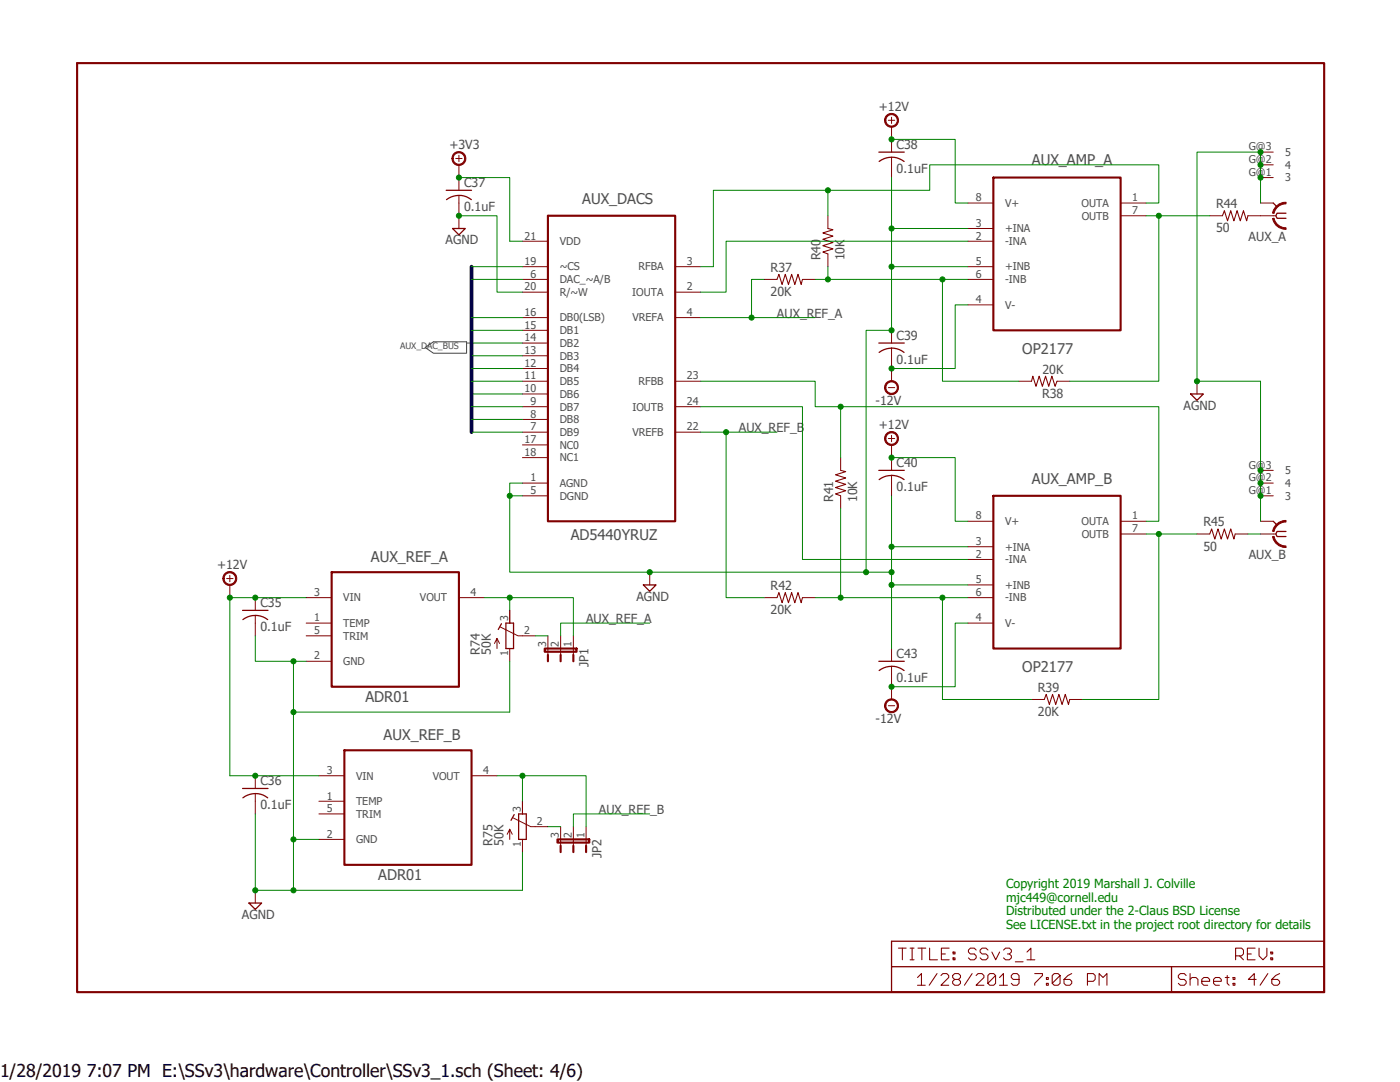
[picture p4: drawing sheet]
<svg xmlns="http://www.w3.org/2000/svg" width="279mm" height="216mm" viewBox="0 0 279 216" stroke-linecap="round" stroke-linejoin="round" font-family="sans-serif">
<path d="M14.9 12.4l249.6 186.1M264.5 12.4l-249.6 186.1" fill="none" stroke="#fff" stroke-width=".2"/>
<path d="M84.9 69.3l1.6-1.1h6.6v2.3h-6.6z" fill="none" stroke="#505050" stroke-width=".21"/>
<path d="M93.1 68.5h1" fill="none" stroke="#505050" stroke-width=".2"/>
<path d="M15.4 12.6h248.9v185.4h-248.9z" fill="none" stroke="#800000" stroke-width=".42"/>
<path d="M233.8 192.9h-55.9v5.1h55.9M233.8 192.9h30.5v5.1h-30.5zM264.3 192.9v-5.1h-86.4v5.1" fill="none" stroke="#800000" stroke-width=".25"/>
<g fill="none" stroke="#800000" stroke-width=".21">
<path d="M179.3 189.2h1.5M180.1 189.2v2.3M181.6 189.2h.8M181.6 191.5h.8M182 189.2v2.3M183.1 195.1l.8-.8v2.3M183.1 196.6h1.6M183.2 189.2h1.6M184 189.2v2.3M185.5 189.2v2.3h1.6M187 194.3l-1.6 2.3M187.8 194.6l.4-.3h.8l.3 .3v.5l-1.5 1.5h1.5"/>
<path d="M187.9 190.4h.8M189.4 189.2h-1.5v2.3h1.5M190.1 194.6l.4-.3h.8l.4 .3v.5l-.4 .3 .4 .4v.4l-.4 .4h-.8l-.4-.4v-.4l.4-.4-.4-.3zM190.2 190h.4v.4h-.4zM190.2 191.1h.4v.4h-.4zM190.5 195.4h.8M194 194.3l-1.5 2.3M194.8 194.6l.4-.3h.8l.4 .3v.5l-1.6 1.5h1.6M194.8 189.6l-.4-.4h-.7l-.4 .4v.4l.4 .4h.7l.4 .3v.4l-.4 .4h-.7l-.4-.4M197.2 189.6l-.4-.4h-.8l-.4 .4v.4l.4 .4h.8l.4 .3v.4l-.4 .4h-.8l-.4-.4M198 190l.7 1.5 .8-1.5M198.7 194.6l-1.6 1.6 .4 .4h.8l.4-.4v-1.6l-.4-.3h-.8l-.4 .3v1.6"/>
<path d="M199.5 195.1l.8-.8v2.3M199.5 196.6h1.5M200.3 189.6l.4-.4h.7l.4 .4v.4l-.4 .4h-.3M201.4 190.4l.4 .3v.4l-.4 .4h-.7l-.4-.4M202.6 191.9h1.6M203.4 195.4h-1.2l-.4-.3v-.5l.4-.3h.8l.4 .3v1.6l-.4 .4h-.8l-.4-.4M205 190l.7-.8v2.3M205 191.5h1.5M206.5 194.3h1.5v.3l-1.5 1.6v.4M208.8 195.1h.4v.3h-.4zM208.8 196.2h.4v.4h-.4zM211.6 194.6l-1.6 1.6 .4 .4h.8l.4-.4v-1.6l-.4-.3h-.8l-.4 .3v1.6"/>
<path d="M213.9 194.3l-.8 .3-.8 .8v.8l.4 .4h.8l.4-.4v-.4l-.4-.4h-1.2M217 195.8h1.2l.4-.4v-.8l-.4-.3h-1.2v2.3M219.4 196.6v-2.3l.7 .8 .8-.8v2.3M236.7 194.6l-.4-.3h-.7l-.4 .3v.5l.4 .3h.7l.4 .4v.4l-.4 .4h-.7l-.4-.4M237.5 195.4l.4-.3h.8l.4 .3v1.2M237.5 194.3v2.3M239.8 195.8h1.6v-.4l-.4-.3h-.8l-.4 .3v.8l.4 .4h.8M242.2 195.8h1.5v-.4l-.3-.3h-.8l-.4 .3v.8l.4 .4h.8M244.5 195.1h.8M244.9 194.6v1.6l.4 .4M246.1 195.1h.4v.3h-.4zM246.1 196.2h.4v.4h-.4z"/>
<path d="M246.6 190.7h1.2l.4-.3v-.8l-.4-.4h-1.2v2.3M247.4 190.7l.8 .8M248.9 190.4h.8M250.5 189.2h-1.6v2.3h1.6M250.7 195.4h-1.6l1.2-1.1v2.3M251.3 189.2v1.5l.8 .8 .7-.8v-1.5M253 194.3l-1.5 2.3M253.6 190h.4v.4h-.4zM253.6 191.1h.4v.4h-.4zM255.4 194.3l-.8 .3-.8 .8v.8l.4 .4h.8l.4-.4v-.4l-.4-.4h-1.2"/>
</g>
<path d="M45.2 115.4h1.3M45.9 114.8v1.3" fill="none" stroke="#800000" stroke-width=".2"/>
<path d="M45 114.3a1.39 1.39 0 0 1 2.1 .5 1.39 1.39 0 0 1-.9 2 1.39 1.39 0 0 1-1.7-1.4h.2a1.14 1.14 0 0 1 1.6-1 1.14 1.14 0 0 1 .3 1.9 1.14 1.14 0 0 1-1.8-.6l-.1-.3h-.2v-.3z" fill-rule="evenodd" fill="#800000"/>
<path d="M254.1 43.1h.5M45 114.3a1.39 1.39 0 0 1 2.1 .5 1.39 1.39 0 0 1-.9 2 1.39 1.39 0 0 1-1.7-1.4h.2a1.14 1.14 0 0 1 1.6-1 1.14 1.14 0 0 1 .3 1.9 1.14 1.14 0 0 1-1.8-.6l-.1-.3h-.2v-.3zM45.9 116.7v2.6" fill="none" stroke="#800000" stroke-width=".2"/>
<path d="M254.1 40.5l.8 .8M256.6 42.5h-1.7l-.3 .6 .3 .5h1.7" fill="none" stroke="#800000" stroke-width=".25"/>
<path d="M254 43.6l.3-.1a2.37 2.37 0 0 0 2.3 1.9l.1 .4a2.68 2.68 0 0 1-2.7-2.2z" fill-rule="evenodd" fill="#800000"/>
<path d="M254 43.6l.3-.1a2.37 2.37 0 0 0 2.3 1.9l.1 .4a2.68 2.68 0 0 1-2.7-2.2z" fill="none" stroke="#800000" stroke-width=".2"/>
<path d="M254.5 41.3a2.63 2.63 0 0 1 2.2-.9l-.1 .3a2.34 2.34 0 0 0-2.3 1.9l-.3-.1z" fill-rule="evenodd" fill="#800000"/>
<g fill="none" stroke="#800000" stroke-width=".2">
<path d="M91 31.6h1.2M91.6 31v1.3M251.6 35.4h2.5M251.6 32.9h2.5M251.6 30.4h2.5M251.6 43.1h2.5M251.6 40.5h2.5M254.5 41.3a2.63 2.63 0 0 1 2.2-.9l-.1 .3a2.34 2.34 0 0 0-2.3 1.9l-.3-.1zM61.1 119.3h5.1M91.6 119.3h5M61.1 124.3h5.1M61.1 126.9h5.1"/>
<path d="M61.1 132h5.1M63.6 154.8h5.1M63.6 159.9h5.1M94.1 154.8h5.1M50.9 177.7v2.5M63.6 162.4h5.1M63.6 167.5h5.1"/>
</g>
<path d="M49.7 180.2h2.5l-1.3 1.3z" fill="none" stroke="#800000" stroke-width=".25"/>
<path d="M66.2 114.2h25.4v22.8h-25.4zM68.7 149.7h25.4v22.9h-25.4z" fill="none" stroke="#800000" stroke-width=".42"/>
<path d="M90.7 30.5a1.4 1.4 0 0 1 2.1 .5 1.4 1.4 0 0 1-.9 2 1.4 1.4 0 0 1-1.7-1.4h.2a1.15 1.15 0 0 1 1.7-.9 1.15 1.15 0 0 1 .2 1.9 1.15 1.15 0 0 1-1.8-.7l-.1-.3h-.2v-.3z" fill-rule="evenodd" fill="#800000"/>
<path d="M90.7 30.5a1.4 1.4 0 0 1 2.1 .5 1.4 1.4 0 0 1-.9 2 1.4 1.4 0 0 1-1.7-1.4h.2a1.15 1.15 0 0 1 1.7-.9 1.15 1.15 0 0 1 .2 1.9 1.15 1.15 0 0 1-1.8-.7l-.1-.3h-.2v-.3zM91.6 32.9v2.5M193.2 104h5M193.2 109.1h5M193.2 111.6h5M193.2 116.7h5M193.2 119.3h5M223.6 104h5.1M223.6 106.6h5.1M254.1 106.6h.5M193.2 124.3h5" fill="none" stroke="#800000" stroke-width=".2"/>
<path d="M198.2 98.9h25.4v30.5h-25.4z" fill="none" stroke="#800000" stroke-width=".42"/>
<path d="M254.1 104l.8 .8M256.6 106h-1.7l-.3 .6 .3 .5h1.7" fill="none" stroke="#800000" stroke-width=".25"/>
<path d="M254 107.1l.3-.1a2.38 2.38 0 0 0 2.3 1.9l.1 .3a2.67 2.67 0 0 1-2.7-2.1z" fill-rule="evenodd" fill="#800000"/>
<path d="M254 107.1l.3-.1a2.38 2.38 0 0 0 2.3 1.9l.1 .3a2.67 2.67 0 0 1-2.7-2.1z" fill="none" stroke="#800000" stroke-width=".2"/>
<path d="M254.5 104.8a2.69 2.69 0 0 1 2.2-.9l-.1 .3a2.39 2.39 0 0 0-2.3 1.9l-.3-.1z" fill-rule="evenodd" fill="#800000"/>
<path d="M177.3 24h1.3M177.9 23.4v1.2M251.6 98.9h2.5M251.6 96.4h2.5M251.6 93.9h2.5M251.6 106.6h2.5M251.6 104h2.5M254.5 104.8a2.69 2.69 0 0 1 2.2-.9l-.1 .3a2.39 2.39 0 0 0-2.3 1.9l-.3-.1z" fill="none" stroke="#800000" stroke-width=".2"/>
<path d="M177.1 22.9a1.39 1.39 0 0 1 2.1 .5 1.39 1.39 0 0 1-1 2 1.39 1.39 0 0 1-1.7-1.4h.3a1.14 1.14 0 0 1 1.6-1 1.14 1.14 0 0 1 .3 1.9 1.14 1.14 0 0 1-1.9-.6v-.3h-.3l.1-.3z" fill-rule="evenodd" fill="#800000"/>
<path d="M177.1 22.9a1.39 1.39 0 0 1 2.1 .5 1.39 1.39 0 0 1-1 2 1.39 1.39 0 0 1-1.7-1.4h.3a1.14 1.14 0 0 1 1.6-1 1.14 1.14 0 0 1 .3 1.9 1.14 1.14 0 0 1-1.9-.6v-.3h-.3l.1-.3zM177.9 25.3v2.5M177.3 140.8h1.3" fill="none" stroke="#800000" stroke-width=".2"/>
<path d="M177.1 139.7a1.39 1.39 0 0 1 2.1 .5 1.39 1.39 0 0 1-1 2 1.39 1.39 0 0 1-1.7-1.4h.3a1.14 1.14 0 0 1 1.6-1 1.14 1.14 0 0 1 .3 1.9 1.14 1.14 0 0 1-1.9-.6v-.3h-.3l.1-.3z" fill-rule="evenodd" fill="#800000"/>
<path d="M152.5 55.8h2.6M160.1 55.8h2.6M165.2 43.1v2.5M165.2 50.7v2.5M177.3 77.3h1.3M203.3 76.1h2.6M210.9 76.1h2.6M129.7 114.2v2.5M177.1 139.7a1.39 1.39 0 0 1 2.1 .5 1.39 1.39 0 0 1-1 2 1.39 1.39 0 0 1-1.7-1.4h.3a1.14 1.14 0 0 1 1.6-1 1.14 1.14 0 0 1 .3 1.9 1.14 1.14 0 0 1-1.9-.6v-.3h-.3l.1-.3zM177.9 137v2.6" fill="none" stroke="#800000" stroke-width=".2"/>
<path d="M155.1 55.8l.3-1.1 .7 2.1 .6-2.1 .7 2.1 .6-2.1 .6 2.1 .7-2.1 .6 2.1 .2-1M165.2 45.6l1 .2-2 .7 2 .6-2 .7 2 .6-2 .6 2 .7-2 .6 1 .4M205.9 76.1l.2-1 .7 2 .6-2 .6 2 .7-2 .6 2 .6-2 .7 2 .3-1" fill="none" stroke="#800000" stroke-width=".21"/>
<path d="M128.4 116.7h2.5l-1.2 1.3z" fill="none" stroke="#800000" stroke-width=".25"/>
<path d="M177.1 76.2a1.39 1.39 0 0 1 2.1 .5 1.39 1.39 0 0 1-1 2 1.39 1.39 0 0 1-1.7-1.4h.3a1.14 1.14 0 0 1 1.6-1 1.14 1.14 0 0 1 .3 1.9 1.14 1.14 0 0 1-1.9-.6v-.3h-.3l.1-.3z" fill-rule="evenodd" fill="#800000"/>
<path d="M177.1 76.2a1.39 1.39 0 0 1 2.1 .5 1.39 1.39 0 0 1-1 2 1.39 1.39 0 0 1-1.7-1.4h.3a1.14 1.14 0 0 1 1.6-1 1.14 1.14 0 0 1 .3 1.9 1.14 1.14 0 0 1-1.9-.6v-.3h-.3l.1-.3zM177.9 73.5v2.6M177.3 87.5h1.3M177.9 86.9v1.2" fill="none" stroke="#800000" stroke-width=".2"/>
<path d="M177.1 86.4a1.39 1.39 0 0 1 2.1 .5 1.39 1.39 0 0 1-1 2 1.39 1.39 0 0 1-1.7-1.4h.3a1.14 1.14 0 0 1 1.6-1.1 1.14 1.14 0 0 1 .3 1.9 1.14 1.14 0 0 1-1.9-.5v-.3h-.3l.1-.3z" fill-rule="evenodd" fill="#800000"/>
<g fill="none" stroke="#800000" stroke-width=".2">
<path d="M91.6 35.4v2.6M91.6 39v6.6M177.9 27.8v2.6M177.9 31.4v4M104.3 48.1h5M104.3 53.2h5M104.3 55.8h5M104.3 58.3h5M134.7 53.2h5.1M134.7 58.3h5.1M193.2 48.1h5M193.2 53.2h5"/>
<path d="M193.2 55.8h5M193.2 40.5h5M193.2 45.6h5M223.6 43.1h5.1M223.6 40.5h5.1M241.4 43.1h2.6M249 43.1h2.6M104.3 76.1h5M104.3 63.4h5M104.3 65.9h5M104.3 68.5h5M104.3 71h5"/>
<path d="M104.3 73.5h5M104.3 78.6h5M134.7 76.1h5.1M134.7 63.4h5.1M177.9 65.9v2.6M177.9 69.5v4M193.2 60.8h5M238.9 76.1v2.5M104.3 86.2h5M104.3 81.2h5M104.3 83.7h5M104.3 88.8h5"/>
<path d="M104.3 91.3h5M104.3 96.4h5M104.3 98.9h5M134.7 86.2h5.1M134.7 81.2h5.1M167.8 91.3v2.6M167.8 98.9v2.6M177.1 86.4a1.39 1.39 0 0 1 2.1 .5 1.39 1.39 0 0 1-1 2 1.39 1.39 0 0 1-1.7-1.4h.3a1.14 1.14 0 0 1 1.6-1.1 1.14 1.14 0 0 1 .3 1.9 1.14 1.14 0 0 1-1.9-.5v-.3h-.3l.1-.3zM177.9 88.8v5.1M177.9 94.9v4M50.9 119.3v2.5M152.5 119.3h2.6"/>
<path d="M160.1 119.3h2.6M238.9 106.6h2.5M246.5 106.6h2.5M50.9 122.8v4.1M98.7 128.4l.5-1v2M99.2 127.4l.5 1M99.9 125.1l3.5 1.8h3.4M101.7 121.8v2.5M101.7 129.4v2.6M109.3 126.9v3.8M111.9 126.9v3.8M114.4 126.9v3.8"/>
<path d="M177.9 129.4v2.6M177.9 133v4M205.9 139.6h2.5M213.5 139.6h2.5M50.9 154.8v2.5M50.9 158.3v4.1M104.3 159.9v2.5M101.2 166.5l.5-1v2M101.7 165.5l.5 1M102.4 163.2l3.5 1.8h3.4M104.3 167.5v2.5M111.9 165v3.8"/>
<path d="M114.4 165v3.8M117 165v3.8"/>
</g>
<path d="M244 43.1l.3-1.1 .7 2.1 .6-2.1 .7 2.1 .6-2.1 .6 2.1 .7-2.1 .6 2.1 .2-1M167.8 93.9l1 .2-2 .6 2 .7-2 .6 2 .6-2 .7 2 .6-2 .7 1 .3M155.1 119.3l.3-1.1 .7 2.1 .6-2.1 .7 2.1 .6-2.1 .6 2.1 .7-2.1 .6 2.1 .2-1M241.4 106.6l.4-1.1 .6 2.1 .7-2.1 .6 2.1 .6-2.1 .7 2.1 .6-2.1 .7 2.1 .2-1M208.4 139.6l.4-1 .6 2 .7-2 .6 2 .6-2 .7 2 .6-2 .6 2 .3-1" fill="none" stroke="#800000" stroke-width=".21"/>
<path d="M198.2 35.4h25.4v30.5h-25.4zM109.3 43.1h25.4v60.9h-25.4zM108.7 129.4h6.4v.6h-6.4zM109.3 130.7v1.3M111.9 130.7v1.3M114.4 130.7v1.3M111.3 167.5h6.3v.6h-6.3zM111.9 168.8v1.2M114.4 168.8v1.2M117 168.8v1.2" fill="none" stroke="#800000" stroke-width=".42"/>
<g fill="none" stroke="#800000" stroke-width=".25">
<path d="M89 38h5.1M89.1 39.8a4 4 0 0 1 5 0M175.4 30.4h5.1M175.5 32.2a4.1 4.1 0 0 1 4.9 0M90.3 45.6h2.6l-1.3 1.3zM175.4 68.5h5.1M180.4 70.3a4 4 0 0 0-4.9 0M237.6 78.6h2.6l-1.3 1.3zM175.4 93.9h5.1M180.4 95.7a4.1 4.1 0 0 0-4.9 0M48.4 121.8h5.1M53.4 123.6a4 4 0 0 0-4.9 0"/>
<path d="M100.1 124.5l-.7 1.1M101 124.3h1.5v5.1h-1.5zM175.4 132h5.1M180.4 133.8a4.1 4.1 0 0 0-4.9 0M48.4 157.3h5.1M48.5 159.2a4 4 0 0 1 4.9 0M102.6 162.5l-.6 1.2M103.5 162.4h1.5v5.1h-1.5z"/>
</g>
<path d="M94.1 53.2v33" fill="none" stroke="#000080" stroke-width=".76"/>
<path d="M193.2 60.8h-2.6v12.7h-12.7" fill="none" stroke="#008000" stroke-width=".2"/>
<circle cx="177.9" cy="73.5" r=".51" fill="#008000"/>
<g fill="none" stroke="#008000" stroke-width=".2">
<path d="M193.2 124.3h-2.6v12.7h-12.7"/>
<circle cx="177.9" cy="73.5" r=".51"/>
</g>
<circle cx="177.9" cy="137" r=".51" fill="#008000"/>
<g fill="none" stroke="#008000" stroke-width=".2">
<path d="M50.9 162.4v15.3h7.7"/>
<circle cx="177.9" cy="137" r=".51"/>
</g>
<circle cx="50.9" cy="177.7" r=".51" fill="#008000"/>
<g fill="none" stroke="#008000" stroke-width=".2">
<path d="M50.9 126.9v5.1h7.7v10.1M58.6 177.7h45.7"/>
<circle cx="50.9" cy="177.7" r=".51"/>
</g>
<circle cx="58.6" cy="132" r=".51" fill="#008000"/>
<g fill="none" stroke="#008000" stroke-width=".2">
<path d="M58.6 142.1v25.4h5"/>
<circle cx="58.6" cy="132" r=".51"/>
</g>
<circle cx="58.6" cy="167.5" r=".51" fill="#008000"/>
<g fill="none" stroke="#008000" stroke-width=".2">
<path d="M58.6 132h2.5M58.6 142.1h43.1"/>
<circle cx="58.6" cy="167.5" r=".51"/>
</g>
<circle cx="58.6" cy="142.1" r=".51" fill="#008000"/>
<g fill="none" stroke="#008000" stroke-width=".2">
<path d="M58.6 167.5v10.2"/>
<circle cx="58.6" cy="142.1" r=".51"/>
</g>
<circle cx="58.6" cy="177.7" r=".51" fill="#008000"/>
<g fill="none" stroke="#008000" stroke-width=".2">
<path d="M177.9 35.4v30.5M177.9 45.6h15.3M101.7 132v10.1M104.3 170v7.7"/>
<circle cx="58.6" cy="177.7" r=".51"/>
</g>
<circle cx="177.9" cy="45.6" r=".51" fill="#008000"/>
<g fill="none" stroke="#008000" stroke-width=".2">
<path d="M177.9 53.2h15.3"/>
<circle cx="177.9" cy="45.6" r=".51"/>
</g>
<circle cx="177.9" cy="53.2" r=".51" fill="#008000"/>
<g fill="none" stroke="#008000" stroke-width=".2">
<path d="M177.9 65.9h-5.1v48.3"/>
<circle cx="177.9" cy="53.2" r=".51"/>
</g>
<circle cx="177.9" cy="65.9" r=".51" fill="#008000"/>
<g fill="none" stroke="#008000" stroke-width=".2">
<path d="M177.9 98.9v30.5M177.9 109.1h15.3"/>
<circle cx="177.9" cy="65.9" r=".51"/>
</g>
<circle cx="177.9" cy="109.1" r=".51" fill="#008000"/>
<g fill="none" stroke="#008000" stroke-width=".2">
<path d="M177.9 116.7h15.3"/>
<circle cx="177.9" cy="109.1" r=".51"/>
</g>
<circle cx="177.9" cy="116.7" r=".51" fill="#008000"/>
<g fill="none" stroke="#008000" stroke-width=".2">
<path d="M172.8 114.2h5.1"/>
<circle cx="177.9" cy="116.7" r=".51"/>
</g>
<circle cx="177.9" cy="114.2" r=".51" fill="#008000"/>
<g fill="none" stroke="#008000" stroke-width=".2">
<path d="M129.7 114.2h43.1"/>
<circle cx="177.9" cy="114.2" r=".51"/>
</g>
<circle cx="172.8" cy="114.2" r=".51" fill="#008000"/>
<g fill="none" stroke="#008000" stroke-width=".2">
<path d="M101.7 98.9v15.3h28"/>
<circle cx="172.8" cy="114.2" r=".51"/>
</g>
<circle cx="129.7" cy="114.2" r=".51" fill="#008000"/>
<g fill="none" stroke="#008000" stroke-width=".2">
<path d="M104.3 96.4h-2.6v2.5h2.6"/>
<circle cx="129.7" cy="114.2" r=".51"/>
</g>
<circle cx="101.7" cy="98.9" r=".51" fill="#008000"/>
<g fill="none" stroke="#008000" stroke-width=".2">
<path d="M91.6 43.1h7.6v15.2h5.1"/>
<circle cx="101.7" cy="98.9" r=".51"/>
</g>
<circle cx="91.6" cy="43.1" r=".51" fill="#008000"/>
<g fill="none" stroke="#008000" stroke-width=".2">
<path d="M251.6 35.4v5.1"/>
<circle cx="91.6" cy="43.1" r=".51"/>
</g>
<circle cx="251.6" cy="35.4" r=".51" fill="#008000"/>
<g fill="none" stroke="#008000" stroke-width=".2">
<path d="M251.6 32.9v2.5"/>
<circle cx="251.6" cy="35.4" r=".51"/>
</g>
<circle cx="251.6" cy="32.9" r=".51" fill="#008000"/>
<g fill="none" stroke="#008000" stroke-width=".2">
<path d="M251.6 30.4v2.5"/>
<circle cx="251.6" cy="32.9" r=".51"/>
</g>
<circle cx="251.6" cy="30.4" r=".51" fill="#008000"/>
<g fill="none" stroke="#008000" stroke-width=".2">
<path d="M251.6 30.4h-12.7v45.7h12.7v17.8"/>
<circle cx="251.6" cy="30.4" r=".51"/>
</g>
<circle cx="251.6" cy="93.9" r=".51" fill="#008000"/>
<g fill="none" stroke="#008000" stroke-width=".2">
<path d="M251.6 93.9v2.5"/>
<circle cx="251.6" cy="93.9" r=".51"/>
</g>
<circle cx="251.6" cy="96.4" r=".51" fill="#008000"/>
<g fill="none" stroke="#008000" stroke-width=".2">
<path d="M251.6 96.4v2.5"/>
<circle cx="251.6" cy="96.4" r=".51"/>
</g>
<circle cx="251.6" cy="98.9" r=".51" fill="#008000"/>
<g fill="none" stroke="#008000" stroke-width=".2">
<path d="M251.6 98.9v5.1"/>
<circle cx="251.6" cy="98.9" r=".51"/>
</g>
<circle cx="238.9" cy="76.1" r=".51" fill="#008000"/>
<g fill="none" stroke="#008000" stroke-width=".2">
<path d="M45.9 119.3v35.5"/>
<circle cx="238.9" cy="76.1" r=".51"/>
</g>
<circle cx="45.9" cy="119.3" r=".51" fill="#008000"/>
<g fill="none" stroke="#008000" stroke-width=".2">
<path d="M45.9 119.3h15.2M45.9 154.8h17.7"/>
<circle cx="45.9" cy="119.3" r=".51"/>
</g>
<circle cx="50.9" cy="119.3" r=".51" fill="#008000"/>
<circle cx="50.9" cy="119.3" r=".51" fill="none" stroke="#008000" stroke-width=".2"/>
<circle cx="50.9" cy="154.8" r=".51" fill="#008000"/>
<g fill="none" stroke="#008000" stroke-width=".2">
<path d="M177.9 27.8h12.7v12.7h2.6"/>
<circle cx="50.9" cy="154.8" r=".51"/>
</g>
<circle cx="177.9" cy="27.8" r=".51" fill="#008000"/>
<g fill="none" stroke="#008000" stroke-width=".2">
<path d="M177.9 91.3h12.7v12.7h2.6"/>
<circle cx="177.9" cy="27.8" r=".51"/>
</g>
<circle cx="177.9" cy="91.3" r=".51" fill="#008000"/>
<g fill="none" stroke="#008000" stroke-width=".2">
<path d="M96.6 119.3h5.1v2.5M101.7 119.3h12.7v7.6"/>
<circle cx="177.9" cy="91.3" r=".51"/>
</g>
<circle cx="101.7" cy="119.3" r=".51" fill="#008000"/>
<g fill="none" stroke="#008000" stroke-width=".2">
<path d="M165.2 38h-22.8v15.2M193.2 48.1h-48.3v10.2h-5.1M228.7 40.5h2.6v-7.6h-45.8v5.1h-20.3v5.1M249 106.6h2.6"/>
<circle cx="101.7" cy="119.3" r=".51"/>
</g>
<circle cx="165.2" cy="38" r=".51" fill="#008000"/>
<g fill="none" stroke="#008000" stroke-width=".2">
<path d="M139.8 53.2h2.6M162.7 55.8h2.5M165.2 53.2v2.6h28"/>
<circle cx="165.2" cy="38" r=".51"/>
</g>
<circle cx="165.2" cy="55.8" r=".51" fill="#008000"/>
<g fill="none" stroke="#008000" stroke-width=".2">
<path d="M188.1 55.8v20.3h15.2"/>
<circle cx="165.2" cy="55.8" r=".51"/>
</g>
<circle cx="188.1" cy="55.8" r=".51" fill="#008000"/>
<g fill="none" stroke="#008000" stroke-width=".2">
<path d="M228.7 43.1h2.6v33h-17.8M231.3 43.1h10.1"/>
<circle cx="188.1" cy="55.8" r=".51"/>
</g>
<circle cx="231.3" cy="43.1" r=".51" fill="#008000"/>
<g fill="none" stroke="#008000" stroke-width=".2">
<path d="M139.8 76.1h22.9v5.1h68.6v22.8h-2.6M139.8 81.2h20.3v30.4h33.1M167.8 81.2v10.1"/>
<circle cx="231.3" cy="43.1" r=".51"/>
</g>
<circle cx="167.8" cy="81.2" r=".51" fill="#008000"/>
<g fill="none" stroke="#008000" stroke-width=".2">
<path d="M167.8 101.5v17.8h25.4M188.1 119.3v20.3h17.8"/>
<circle cx="167.8" cy="81.2" r=".51"/>
</g>
<circle cx="188.1" cy="119.3" r=".51" fill="#008000"/>
<g fill="none" stroke="#008000" stroke-width=".2">
<path d="M162.7 119.3h5.1"/>
<circle cx="188.1" cy="119.3" r=".51"/>
</g>
<circle cx="167.8" cy="119.3" r=".51" fill="#008000"/>
<g fill="none" stroke="#008000" stroke-width=".2">
<path d="M228.7 106.6h2.6v33h-15.3M231.3 106.6h7.6"/>
<circle cx="167.8" cy="119.3" r=".51"/>
</g>
<circle cx="231.3" cy="106.6" r=".51" fill="#008000"/>
<g fill="none" stroke="#008000" stroke-width=".2">
<path d="M91.6 35.4h10.1v12.7"/>
<circle cx="231.3" cy="106.6" r=".51"/>
</g>
<circle cx="91.6" cy="35.4" r=".51" fill="#008000"/>
<g fill="none" stroke="#008000" stroke-width=".2">
<path d="M94.1 53.2h10.2M94.1 55.8h10.2M101.7 48.1h2.6M94.1 63.4h10.2M94.1 65.9h10.2M94.1 68.5h10.2M94.1 71h10.2M94.1 73.5h10.2M94.1 76.1h10.2M94.1 78.6h10.2M94.1 81.2h10.2M94.1 83.7h10.2"/>
<path d="M94.1 86.2h10.2M99.2 154.8h5.1v5.1M104.3 154.8h12.7v10.2"/>
<circle cx="91.6" cy="35.4" r=".51"/>
</g>
<circle cx="104.3" cy="154.8" r=".51" fill="#008000"/>
<g fill="none" stroke="#008000" stroke-width=".2">
<path d="M152.5 55.8h-2.5v7.6h-10.2M150 63.4h12.7M106.8 126.9h2.5M129.7 124.3h-17.8v2.6"/>
<circle cx="104.3" cy="154.8" r=".51"/>
</g>
<circle cx="150" cy="63.4" r=".51" fill="#008000"/>
<g fill="none" stroke="#008000" stroke-width=".2">
<path d="M139.8 86.2h15.3M144.9 86.2v33.1h7.6M109.3 165h2.6M129.7 162.4h-15.3v2.6"/>
<circle cx="150" cy="63.4" r=".51"/>
</g>
<circle cx="144.9" cy="86.2" r=".51" fill="#008000"/>
<circle cx="144.9" cy="86.2" r=".51" fill="none" stroke="#008000" stroke-width=".2"/>
<text font-size="3.5" x="0" y="214.9">1/28/2019 7:07 PM E:\SSv3\hardware\Controller\SSv3_1.sch (Sheet: 4/6)</text>
<g font-size="2.9" fill="#505050">
<text x="205.9" y="33">AUX_AMP_A</text>
<text x="116.2" y="40.7">AUX_DACS</text>
<text x="204" y="70.6">OP2177</text>
<text x="205.9" y="96.5">AUX_AMP_B</text>
<text x="113.9" y="107.7">AD5440YRUZ</text>
<text x="74" y="112.2">AUX_REF_A</text>
<text x="204" y="134">OP2177</text>
<text x="72.9" y="140">ADR01</text>
<text x="76.6" y="147.7">AUX_REF_B</text>
<text x="75.5" y="175.6">ADR01</text>
</g>
<g font-size="2.5" fill="#505050">
<text x="175.4" y="22.1">+12V</text>
<text x="89.7" y="29.7">+3V3</text>
<text x="178.9" y="29.7">C38</text>
<text x="178.9" y="34.5">0.1uF</text>
<text x="92.6" y="37.3">C37</text>
<text x="242.7" y="41.6">R44</text>
<text x="92.6" y="42.2">0.1uF</text>
<text x="242.7" y="46.4">50</text>
<text x="88.9" y="48.8">AGND</text>
<text x="163.7" y="51.9" transform="rotate(-90 163.7 51.9)">R40</text>
<text x="168.5" y="51.9" transform="rotate(-90 168.5 51.9)">10K</text>
<text x="249.2" y="48.1">AUX_A</text>
<text x="153.8" y="54.3">R37</text>
<text x="153.8" y="59.1">20K</text>
<text x="155.1" y="63.4">AUX_REF_A</text>
<text x="178.9" y="67.8">C39</text>
<text x="178.9" y="72.6">0.1uF</text>
<text x="208" y="74.5">20K</text>
<text x="174.8" y="80.8">-12V</text>
<text x="208" y="79.4">R38</text>
<text x="236.2" y="81.8">AGND</text>
<text x="147.4" y="86.2">AUX_REF_B</text>
<text x="175.4" y="85.6">+12V</text>
<text x="178.9" y="93.2">C40</text>
<text x="166.3" y="100.2" transform="rotate(-90 166.3 100.2)">R41</text>
<text x="171.1" y="100.2" transform="rotate(-90 171.1 100.2)">10K</text>
<text x="178.9" y="98">0.1uF</text>
<text x="240.2" y="105.1">R45</text>
<text x="43.3" y="113.5">+12V</text>
<text x="240.2" y="109.9">50</text>
<text x="249.2" y="111.6">AUX_B</text>
<text x="127" y="119.9">AGND</text>
<text x="153.8" y="117.8">R42</text>
<text x="52" y="126">0.1uF</text>
<text x="52" y="121.2">C35</text>
<text x="117" y="124.3">AUX_REF_A</text>
<text x="153.8" y="122.6">20K</text>
<text x="95.8" y="130.7" transform="rotate(-90 95.8 130.7)">R74</text>
<text x="97.9" y="130.7" transform="rotate(-90 97.9 130.7)">50K</text>
<text x="178.9" y="131.3">C43</text>
<text x="117.5" y="133.2" transform="rotate(-90 117.5 133.2)">JP1</text>
<text x="178.9" y="136.1">0.1uF</text>
<text x="207.1" y="142.9">20K</text>
<text x="207.1" y="138.1">R39</text>
<text x="174.8" y="144.3">-12V</text>
<text x="52" y="161.5">0.1uF</text>
<text x="52" y="156.7">C36</text>
<text x="119.5" y="162.4">AUX_REF_B</text>
<text x="98.3" y="168.8" transform="rotate(-90 98.3 168.8)">R75</text>
<text x="100.5" y="168.8" transform="rotate(-90 100.5 168.8)">50K</text>
<text x="120" y="171.3" transform="rotate(-90 120 171.3)">JP2</text>
<text x="48.3" y="183.4">AGND</text>
</g>
<g font-size="2.5" fill="#008000">
<text x="200.8" y="177.3">Copyright 2019 Marshall J. Colville</text>
<text x="200.8" y="179.9">mjc449@cornell.edu</text>
<text x="200.8" y="182.6">Distributed under the 2-Claus BSD License</text>
<text x="200.8" y="185.3">See LICENSE.txt in the project root directory for details</text>
</g>
<g font-size="2.1" fill="#505050">
<text x="249.2" y="35.1">G@1</text>
<text x="249.2" y="32.6">G@2</text>
<text x="249.2" y="30">G@3</text>
<text x="256.5" y="33.7">4</text>
<text x="256.5" y="31.1">5</text>
<text x="194.7" y="40.2">8</text>
<text x="200.6" y="41.3">V+</text>
<text x="215.9" y="41.3">OUTA</text>
<text x="226" y="40.2">1</text>
<text x="256.5" y="36.2">3</text>
<text x="104.7" y="47.8">21</text>
<text x="194.7" y="45.3">3</text>
<text x="194.7" y="47.8">2</text>
<text x="200.6" y="46.4">+INA</text>
<text x="215.9" y="43.8">OUTB</text>
<text x="226" y="42.7">7</text>
<text x="104.7" y="52.9">19</text>
<text x="111.7" y="48.9">VDD</text>
<text x="111.7" y="54">~CS</text>
<text x="127.4" y="54">RFBA</text>
<text x="137.1" y="52.9">3</text>
<text x="194.7" y="52.9">5</text>
<text x="200.6" y="48.9">-INA</text>
<text x="200.6" y="54">+INB</text>
<text x="104.7" y="57.9">20</text>
<text x="105.9" y="55.4">6</text>
<text x="111.7" y="56.5">DAC_~A/B</text>
<text x="111.7" y="59.1">R/~W</text>
<text x="126.2" y="59.1">IOUTA</text>
<text x="137.1" y="57.9">2</text>
<text x="194.7" y="55.4">6</text>
<text x="200.6" y="56.5">-INB</text>
<text x="104.7" y="63">16</text>
<text x="104.7" y="65.6">15</text>
<text x="111.7" y="64.1">DB0(LSB)</text>
<text x="126.2" y="64.1">VREFA</text>
<text x="137.1" y="63">4</text>
<text x="194.7" y="60.5">4</text>
<text x="200.6" y="61.6">V-</text>
<text x="104.7" y="68.1">14</text>
<text x="104.7" y="70.6">13</text>
<text x="111.7" y="66.7">DB1</text>
<text x="111.7" y="69.2">DB2</text>
<text x="111.7" y="71.8">DB3</text>
<text x="104.7" y="73.2">12</text>
<text x="104.7" y="75.7">11</text>
<text x="111.7" y="74.3">DB4</text>
<text x="111.7" y="76.8">DB5</text>
<text x="127.4" y="76.8">RFBB</text>
<text x="137.1" y="75.7">23</text>
<text x="104.7" y="78.3">10</text>
<text x="105.9" y="80.8">9</text>
<text x="105.9" y="83.3">8</text>
<text x="111.7" y="79.4">DB6</text>
<text x="111.7" y="81.9">DB7</text>
<text x="126.2" y="81.9">IOUTB</text>
<text x="137.1" y="80.8">24</text>
<text x="104.7" y="88.4">17</text>
<text x="105.9" y="85.9">7</text>
<text x="111.7" y="84.5">DB8</text>
<text x="111.7" y="87">DB9</text>
<text x="111.7" y="89.5">NC0</text>
<text x="126.2" y="87">VREFB</text>
<text x="137.1" y="85.9">22</text>
<text x="104.7" y="91">18</text>
<text x="111.7" y="92.1">NC1</text>
<text x="249.2" y="93.5">G@3</text>
<text x="256.5" y="94.6">5</text>
<text x="105.9" y="96">1</text>
<text x="105.9" y="98.6">5</text>
<text x="111.7" y="97.2">AGND</text>
<text x="111.7" y="99.7">DGND</text>
<text x="249.2" y="98.6">G@1</text>
<text x="249.2" y="96">G@2</text>
<text x="256.5" y="99.7">3</text>
<text x="256.5" y="97.2">4</text>
<text x="194.7" y="103.7">8</text>
<text x="200.6" y="104.8">V+</text>
<text x="215.9" y="104.8">OUTA</text>
<text x="215.9" y="107.3">OUTB</text>
<text x="226" y="103.7">1</text>
<text x="226" y="106.2">7</text>
<text x="194.7" y="108.7">3</text>
<text x="194.7" y="111.3">2</text>
<text x="200.6" y="109.9">+INA</text>
<text x="200.6" y="112.4">-INA</text>
<text x="62.7" y="118.9">3</text>
<text x="93.9" y="118.9">4</text>
<text x="194.7" y="116.4">5</text>
<text x="194.7" y="118.9">6</text>
<text x="200.6" y="117.5">+INB</text>
<text x="62.7" y="124">1</text>
<text x="68.5" y="120">VIN</text>
<text x="68.5" y="125.1">TEMP</text>
<text x="83.8" y="120">VOUT</text>
<text x="101.4" y="124" transform="rotate(-90 101.4 124)">3</text>
<text x="194.7" y="124">4</text>
<text x="200.6" y="120">-INB</text>
<text x="200.6" y="125.1">V-</text>
<text x="62.7" y="126.5">5</text>
<text x="62.7" y="131.6">2</text>
<text x="68.5" y="127.6">TRIM</text>
<text x="101.4" y="130.9" transform="rotate(-90 101.4 130.9)">1</text>
<text x="104.6" y="126.5">2</text>
<text x="109" y="129.1" transform="rotate(-90 109 129.1)">3</text>
<text x="111.5" y="129.1" transform="rotate(-90 111.5 129.1)">2</text>
<text x="114.1" y="129.1" transform="rotate(-90 114.1 129.1)">1</text>
<text x="68.5" y="132.7">GND</text>
<text x="65.2" y="154.5">3</text>
<text x="71.1" y="155.6">VIN</text>
<text x="86.4" y="155.6">VOUT</text>
<text x="96.5" y="154.5">4</text>
<text x="65.2" y="159.5">1</text>
<text x="71.1" y="160.6">TEMP</text>
<text x="65.2" y="162.1">5</text>
<text x="65.2" y="167.1">2</text>
<text x="71.1" y="163.2">TRIM</text>
<text x="103.9" y="162.1" transform="rotate(-90 103.9 162.1)">3</text>
<text x="107.2" y="164.6">2</text>
<text x="111.5" y="167.1" transform="rotate(-90 111.5 167.1)">3</text>
<text x="114.1" y="167.1" transform="rotate(-90 114.1 167.1)">2</text>
<text x="116.6" y="167.1" transform="rotate(-90 116.6 167.1)">1</text>
<text x="71.1" y="168.3">GND</text>
<text x="103.9" y="169" transform="rotate(-90 103.9 169)">1</text>
</g>
<text font-size="1.8" fill="#505050" x="79.8" y="69.7">AUX_DAC_BUS</text>
</svg>
